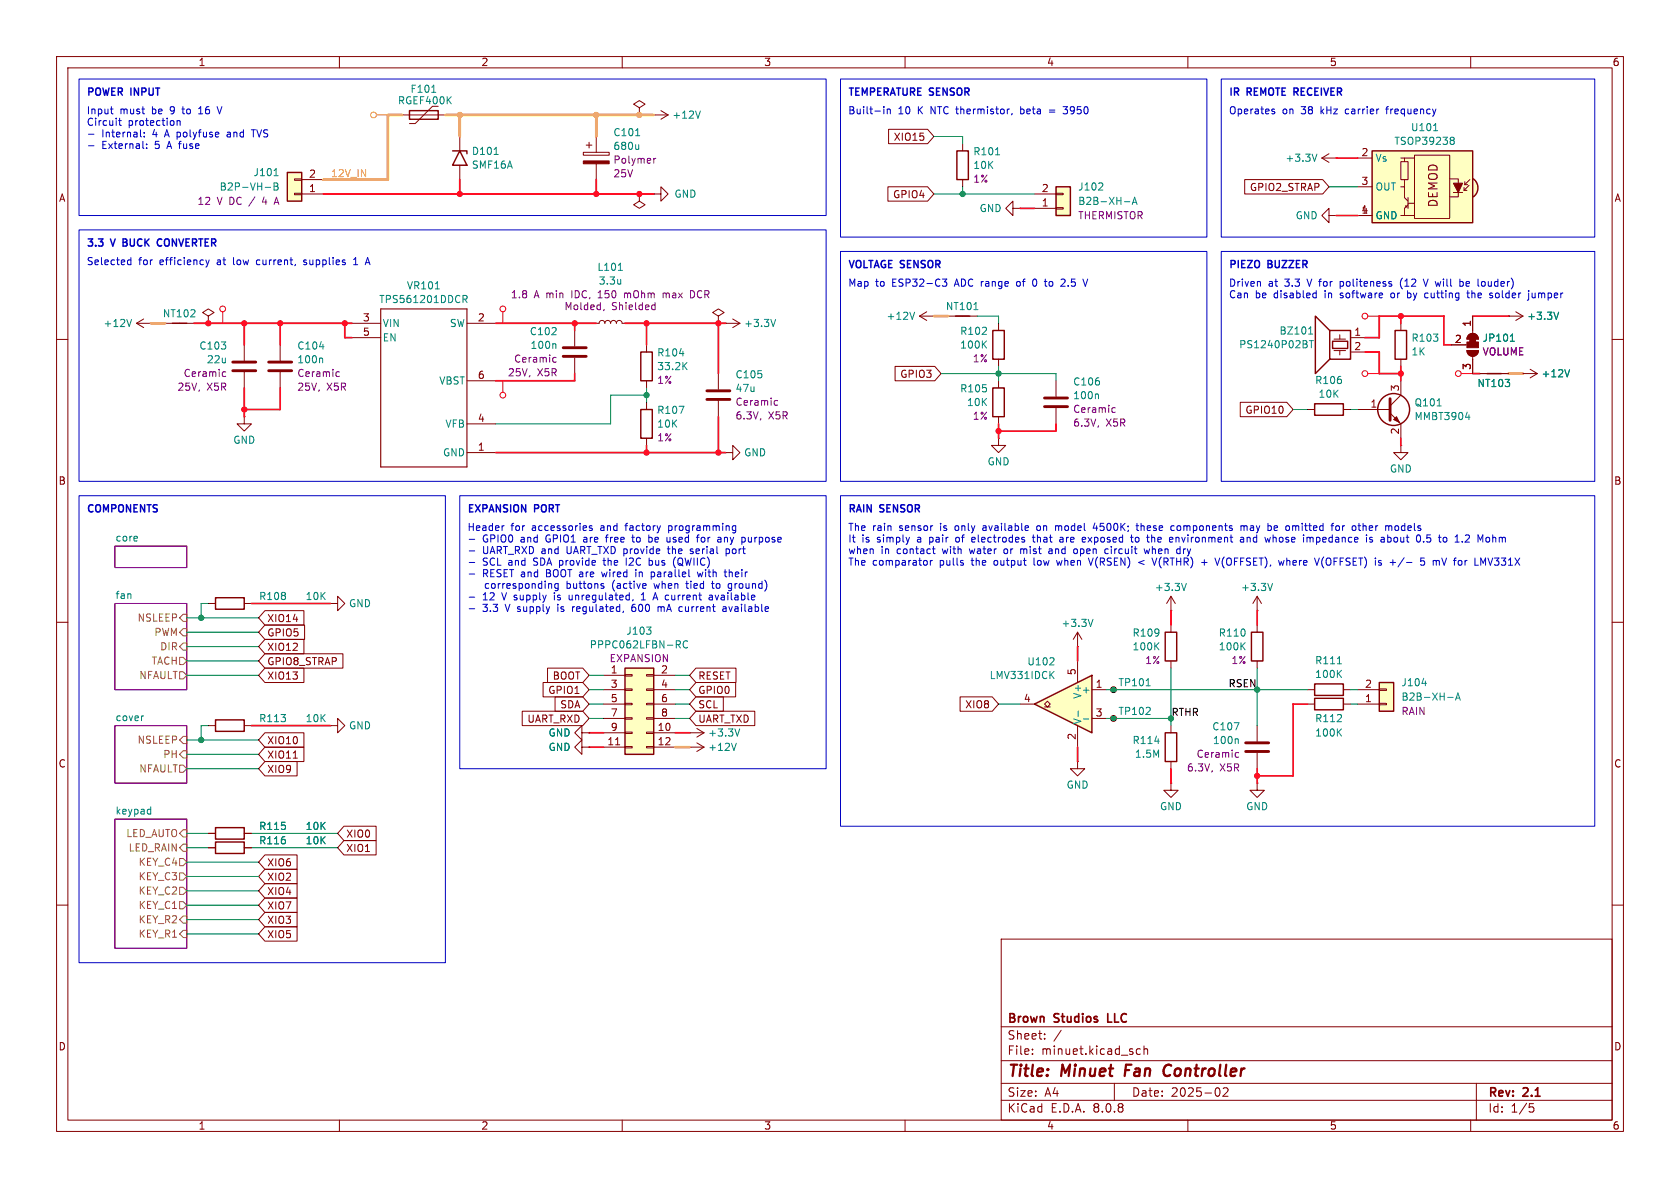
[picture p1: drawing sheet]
<svg xmlns="http://www.w3.org/2000/svg" width="297mm" height="210mm" viewBox="0 0 297 210" stroke-linecap="round" stroke-linejoin="round" font-family="sans-serif">
<g fill="none" stroke="#840000" stroke-width=".18">
<path d="M10 10h277v190h-277zM12 12h273v186h-273zM60 10v2M110 10v2M160 10v2M210 10v2M260 10v2M24.1 57.2h2.6M24.1 57.2l1.3 .7M25.4 56.4l-1.3 .8M26.7 57.2h.1M29.2 57.2h5.1"/>
<path d="M36.8 55.9l1-.7-1-.6-1 .6 1 .7v1.3M36.8 57.2h.1M167.6 55.9h5.1M10 60h2M43.2 61v2.8M43.2 65.8v2.8M49.5 61v2.8M49.5 65.8v2.8M285 60h2M10 110h2M207 108h.1M207 105.4v2.6"/>
<path d="M207 110.5v1.3M207 116.8v1.3M207 105.4l.8 1.3M207 105.4l-.8 1.3M222.2 108h.1M222.2 105.4v2.6M222.2 105.4l.8 1.3M222.2 105.4l-.7 1.3M285 110h2M58.4 128.3h1.3v-1.3l1.3 1.3-1.3 1.2v-1.2M58.4 128.3h.1M102.9 132.1v1.3l-1.3-1.3 1.3-1.3v1.3h1.2"/>
<path d="M104.1 132.1h.1M121.9 132.1h.1M121.9 132.1h2.6M123.2 131.3l1.3 .8M124.5 132.1l-1.3 .7M190.5 134.6v1.3h1.3l-1.3 1.3-1.3-1.3h1.3M190.5 134.6h.1M207 128.3v1.2M207 134.6v1.3M222.2 138.4v1.3h1.3l-1.3 1.3-1.2-1.3h1.2M222.2 138.4h.1M222.2 128.3v2.8"/>
<path d="M222.2 133.1v2.8M10 160h2M177 166h108v32h-108zM285 160h2M60 198v2M110 198v2M160 198v2M177 194.5h108M177 191.5h108M177 187.5h108M177 181.5h108M182.5 186.3v.1"/>
<path d="M182.5 185.5v.1M184.7 183.6v.1M184.7 182.8v.1M187.6 182.1l-1.3 2M197 191.5v3M201.6 185.5l-.4-.1-.3 .3v.4l.1 .2h.6M202.2 185.5l.3-.1 .3 .1 .1 .9M202.2 184.9v1.5M210 198v2M215.2 192.3a.81 .81 0 0 1 .6 .6 .81 .81 0 0 1-.3 .8l-.3 .1M216.2 192.4l.6-.1 .2 .1 .1 .3-.9 1.1h.9M260 198v2"/>
<path d="M261 191.5v6.5M270.4 195.1h.7M270.5 195.7h.4l.3 .3-.2 .5-.5 .1"/>
</g>
<path d="M199.1 188.2l-.3 2M206.7 188.2a1.13 1.13 0 0 0-1 .7 1.13 1.13 0 0 0 .3 1.2l.3 .1 .4-.1" fill="none" stroke="#840000" stroke-width=".4"/>
<path d="M195.8 179.2v1.5h.8" fill="none" stroke="#840000" stroke-width=".3"/>
<path d="M39.5 65.7l.4 .1M39.9 66.5l-.4 .1M59.6 65.7l.4 .1M60 66.5l-.4 .1M20.3 96.5h12.7v3.8h-12.7zM20.3 106.7h12.7v15.2h-12.7zM20.3 128.3h12.7v10.1h-12.7zM218.6 133l.4 .1M219 133.8l-.4 .1M20.3 144.8h12.7v22.8h-12.7z" fill="none" stroke="#840084" stroke-width=".18"/>
<g fill="none" stroke="#848400" stroke-width=".18">
<path d="M31.7 116.2h.7l.6 .6-.6 .7h-.7zM31.7 118.7h.7l.6 .7-.6 .6h-.7zM32.4 111.1h.6v1.3h-.6l-.7-.6zM32.4 113.7h.6v1.2h-.6l-.7-.6zM32.4 108.6h.6v1.3h-.6l-.7-.7zM31.7 135.3h.7l.6 .6-.6 .6h-.7zM32.4 132.7h.6v1.3h-.6l-.7-.6zM32.4 130.2h.6v1.2h-.6l-.7-.6zM31.7 151.8h.7l.6 .6-.6 .6h-.7zM31.7 154.3h.7l.6 .6-.6 .7h-.7zM31.7 156.8h.7l.6 .7-.6 .6h-.7zM31.7 159.4h.7l.6 .6-.6 .7h-.7z"/>
<path d="M32.4 146.7h.6v1.3h-.6l-.7-.7zM32.4 149.2h.6v1.3h-.6l-.7-.6zM32.4 164.5h.6v1.2h-.6l-.7-.6zM32.4 161.9h.6v1.3h-.6l-.7-.6z"/>
</g>
<g fill="none" stroke="#008484" stroke-width=".18">
<path d="M23.3 56.5l-.5 1.2M172.2 54.7h.7M56.5 61.3h.8M56.9 63.3l.1 .2v.6M204.3 114.2l.6 .7M204.9 113.6l-.7 .7M209.7 103.1l-.4 1.3M225 103.1l-.5 1.3M25.3 126.5h.1M130.2 131.4l-.5 1.3M204.2 131h.7M218.2 127.8h.8l-.5 1.2"/>
<path d="M218.7 130.6l.2 .2v.6M26.5 143.1h.1M26.6 142.6v1.3M26.6 143.8l-.1 .1"/>
</g>
<path d="M30.5 57.2h2.5M168.9 55.9h2.5M206 111.8h2v5h-2zM206 129.5h2v5.1h-2z" fill="none" stroke="#840000" stroke-width=".25"/>
<path d="M41.1 65.5h4.1M41.1 64h4.1M47.5 65.5h4.1M47.5 64h4.1M220.2 132.8h4.1M220.2 131.3h4.1" fill="none" stroke="#840000" stroke-width=".51"/>
<path d="M110.5 118.1h5.1v15.3h-5.1z" fill="#ffffc2"/>
<g fill="none" stroke="#840000" stroke-width=".18">
<path d="M43.2 73.7v1.2h1.2l-1.2 1.3-1.3-1.3h1.3M43.2 73.7h.1M106.7 119.4h3.8M110.5 119.3h1.3v.2h-1.3zM114.3 119.3h1.3v.2h-1.3zM115.6 119.4h3.8M106.7 129.5h3.8M106.7 132.1h3.8M106.7 121.9h3.8M106.7 124.5h3.8M106.7 127h3.8M108.8 131.7h.8"/>
<path d="M110.5 132h1.3v.2h-1.3zM110.5 129.4h1.3v.3h-1.3zM110.5 126.9h1.3v.2h-1.3zM110.5 124.3h1.3v.3h-1.3zM110.5 121.8h1.3v.2h-1.3zM114.3 132h1.3v.2h-1.3zM114.3 129.4h1.3v.3h-1.3zM114.3 126.9h1.3v.2h-1.3zM114.3 124.3h1.3v.3h-1.3zM114.3 121.8h1.3v.2h-1.3zM115.6 129.5h3.8M115.6 132.1h3.8"/>
<path d="M115.6 121.9h3.8M115.6 124.5h3.8M115.6 127h3.8M196.8 121.9h.1M196.8 127h.1"/>
<circle cx="196.9" cy="121.9" r=".51"/>
<circle cx="196.9" cy="127" r=".51"/>
</g>
<path d="M110.5 118.1h5.1v15.3h-5.1z" fill="none" stroke="#840000" stroke-width=".25"/>
<path d="M114.3 110.9h.8l-.4 .4M115 111.4l.1 .2-.1 .5M119.9 113.9l.4 .6M120 113.3l.3 .2-.1 .3-.2 .1M121.6 113.4a.6 .6 0 0 0-.9 .4 .6 .6 0 0 0 .6 .7l.3-.1M202.6 121.2h.8" fill="none" stroke="#008484" stroke-width=".18"/>
<path d="M182.9 124.5l10.1-5.1v10.1z" fill="#ffffc2"/>
<path d="M182.9 124.5l10.1-5.1v10.1zM232.4 123.4h5.1v2.1h-5.1zM232.4 120.9h5.1v2h-5.1z" fill="none" stroke="#840000" stroke-width=".25"/>
<g fill="none" stroke="#840000" stroke-width=".18">
<path d="M190.5 114.3h.1M190.5 111.8v2.5M190.5 116.8v3.9M190.5 111.8l.8 1.2M190.5 111.8l-.8 1.2M180.3 124.5h2.6M184.7 125h.5l-.5-.5 .5-.5 .5 .5-.5 .5h.5M190.5 128.3v3.8M193 121.9h2.6M193 127h2.6M231.1 121.9h1.3M231.1 124.5h1.3"/>
<path d="M237.5 121.9h1.3M237.5 124.5h1.3"/>
</g>
<path d="M185.6 117.5h.7M185.8 119.2l.5 .8M186.3 116.4v.4M186.3 118.7l-.7 .7M193.2 109.5l-.4 1.2M236.4 117.3h.8M236.6 119l.6 .8M237.2 118.5l-.8 .7M190.6 125.7v1M191.5 127.1h1M236.6 129.4l.6 .7M237.2 128.8l-.8 .8" fill="none" stroke="#008484" stroke-width=".18"/>
<path d="M243.8 120.7h2.6v5h-2.6z" fill="#ffffc2"/>
<g fill="none" stroke="#840000" stroke-width=".18">
<path d="M233.7 27.9h2.5M233.7 27.9l1.2 .8M234.9 38.1v1.3l-1.2-1.3 1.2-1.3v1.3h1.3M234.9 27.2l-1.2 .7M236.2 27.9h.1M236.2 38.1h.1M127 55.9l1-.7-1-.6-1 .6 1 .7v1.3M127 57.2h.1M128.3 57.2h.1M128.3 57.2h2.5M129.5 56.4l1.3 .8M130.8 57.2l-1.3 .7"/>
<path d="M235.8 59.9h2.1M236.9 59.2v.7M238.8 59.7h2.5M247.6 57.2v1.2M259.6 59.2a1.02 1.02 0 0 1 1.1-.2 1.02 1.02 0 0 1 .7 .9h-2.1zM260.3 55.9v3M266.7 55.9h.1M266.7 55.9h2.5M268 55.1l1.2 .8M269.2 55.9l-1.2 .7M176.5 77.5v1.2h1.3l-1.3 1.3-1.2-1.3h1.2M176.5 77.5h.1"/>
<path d="M231.1 72.4h1.3M235.8 62h2.1M236.9 62v.7M237.5 72.4h1.3M238.8 62.2h2.5M240 72.4h5.7M245.7 73l1.9 1.9v2.6M247.6 78.7v1.3h1.3l-1.3 1.3-1.2-1.3h1.2M247.6 78.7h.1M247.6 63.5v1.3M247.6 67.3v2.6l-1.9 1.9M256.5 61h2.8"/>
<path d="M259.3 62h2.1a1.02 1.02 0 0 1-1.1 1 1.02 1.02 0 0 1-1-1zM260.3 63v3M261.6 66h5.1M269.2 66h.1M269.2 66h2.6M270.5 65.3l1.3 .7M271.8 66l-1.3 .8M128.3 80h1.2v-1.3l1.3 1.3-1.3 1.3v-1.3M128.3 80h.1M222.2 110.5v1.3M222.2 116.8v1.3M102.9 129.5v1.3l-1.3-1.3 1.3-1.2v1.2h1.2"/>
<path d="M104.1 129.5h.1M121.9 129.5h.1M121.9 129.5h2.6M123.2 128.8l1.3 .7M124.5 129.5l-1.3 .8M240 124.5h3.8M240 121.9h3.8M243.8 121.8h1.3v.2h-1.3zM243.8 124.3h1.3v.3h-1.3zM36.8 149.9h1.3M43.2 149.9h1.2"/>
</g>
<g fill="none" stroke="#840000" stroke-width=".25">
<path d="M235.1 58.4h3.7v5.1h-3.7zM235.1 58.4l-2.6-2.5v10.1l2.6-2.5M246.6 58.4h2.1v5.1h-2.1zM232.4 71.4h5.1v2h-5.1zM235.6 60.3h2.7v1.3h-2.7zM262.9 66h2.5M221.2 111.8h2.1v5h-2.1zM243.8 120.7h2.6v5h-2.6zM38.1 148.8h5.1v2.1h-5.1z"/>
<circle cx="246.4" cy="72.4" r="2.82"/>
</g>
<g fill="none" stroke="#008484" stroke-width=".18">
<path d="M232.8 27.2l-.4 1.3M137.1 56.5l-.4 1.2M231.3 59.1h.8M231.5 58.1l.2-.3v1.3M267.3 59.2l.1-.1v1.2M275.5 55.2l-.4 1.3M231.5 60.2h.7M231.8 60.2v1.3M254.1 71.8h.7M259.1 73.8h.8M259.7 73.3v.9M267 60.3h.7"/>
<path d="M277.5 65.3l-.4 1.3M219.6 114.2l.5 .7M220.1 113.6l-.7 .7M130.8 128.8l-.5 1.3M251.4 120.8h.8M255.9 123.3h1M257.3 123.8l.4-1.3 .5 1.3M257.4 123.4h.6"/>
</g>
<path d="M245.7 70.5v3.8" fill="none" stroke="#840000" stroke-width=".51"/>
<g fill="#840000" stroke="#840000" stroke-width=".18">
<path d="M246.4 74.2l.5-.5 .5 1z"/>
<path d="M259.8 59.9h1.1v.6h-1.1z"/>
<path d="M259.6 59.2a1.02 1.02 0 0 1 1.1-.2 1.02 1.02 0 0 1 .7 .9h-2.1z"/>
<path d="M259.3 60.5h2.1v1h-2.1z"/>
<path d="M259.3 62h2.1a1.02 1.02 0 0 1-1.1 1 1.02 1.02 0 0 1-1-1z"/>
</g>
<path d="M260.5 31.6a1.97 1.97 0 0 1 0 3.2l-1.2-1.6z" fill="#ffffc2" stroke="#ffffc2" stroke-width=".18"/>
<path d="M242.6 26.7h17.7v12.7h-17.7z" fill="#ffffc2"/>
<path d="M80 26.7h2.5v.5M81.3 26.7l1.2 2.5h-2.5zM242.6 26.7h17.7v12.7h-17.7zM260.5 31.6a1.97 1.97 0 0 1 0 3.2" fill="none" stroke="#840000" stroke-width=".25"/>
<g fill="none" stroke="#840000" stroke-width=".18">
<path d="M81.3 24.1v2.6M81.3 29.2v2.6M240 38.1h2.6M240 27.9h2.6M240 33h2.6M247.6 28.6h1.3v3.2h-1.3zM247.6 27.9h.7v.7M247.6 33h.7v1.9l.6 .7M248.3 38.1h1.8M248.3 27.9h1.8M248.3 31.8v1.2M248.5 36.3v.3h.3"/>
<path d="M248.9 36.2l-.6 .6v1.3h-.7M248.9 35.9h1.2M248.9 34.9v1.9M250.1 27.4h6.2v11.2h-6.2zM256.3 31.6h1.5v3.2h-1.5M256.9 34h1.7M258.8 33.7h.5M258.8 33.1v.6M259 32.6h.5M259 32.1v.5M259.7 32.8l-.9 .9M259.8 31.8l-.8 .8"/>
<path d="M127 66v2.8M127 70.9v2.8"/>
</g>
<path d="M256.9 32.4h1.7l-.8 1.6z" fill="#840000" stroke="#840000" stroke-width=".18"/>
<path d="M87.4 27.3h.7M253.4 23.1h.8M256.6 24.3h.3l.2 .2-.2 .3M256.6 24.8h.3M256.9 24.8l.2 .2v.3l-.1 .2h-.4" fill="none" stroke="#008484" stroke-width=".18"/>
<path d="M125 70.6h4M125 69.1h4" fill="none" stroke="#840000" stroke-width=".51"/>
<path d="M137.1 70.8l.4 .1M137.5 71.6h-.4" fill="none" stroke="#840084" stroke-width=".18"/>
<path d="M50.8 30.5h2.5v5.1h-2.5z" fill="#ffffc2"/>
<g fill="none" stroke="#840000" stroke-width=".18">
<path d="M77.5 18.8h-1l-3.1 3h-1M113 19.1l1-.7-1-.6-1 .6 1 .7v1.2M52.1 31.6h1.2v.3h-1.2zM52.1 34.2h1.2v.2h-1.2zM53.3 34.3h3.8M53.3 31.8h3.8M71.1 20.3h7.6M103.1 26.9h4.6v.5h-4.6zM103.6 25.7h1M104.1 25.1v1.1M105.4 24.1v2.8M105.4 29v2.8"/>
<path d="M113 20.3h.1M170.2 25.4v1.3M170.2 31.8v1.2M179.1 36.8v-1.2l-1.3 1.2 1.3 1.3v-1.3h1.2M180.3 36.8h.1M36.8 106.7h1.3M43.2 106.7h1.2"/>
</g>
<path d="M72.4 19.6h5.1v1.5h-5.1zM50.8 30.5h2.5v5.1h-2.5zM169.2 26.7h2v5.1h-2zM38.1 105.7h5.1v2h-5.1z" fill="none" stroke="#840000" stroke-width=".25"/>
<path d="M76.3 16.3h.7M46.9 33.1h.9M48.5 32.3h.4l.2 .3-.2 .3 .2 .2 .1 .3-.3 .2h-.4zM48.5 32.9h.4M48.5 31.1h.7M112.4 24h.7M112.9 25.6v.8M112.9 26.3l-.2 .1M176 27.4h.7" fill="none" stroke="#008484" stroke-width=".18"/>
<path d="M48.6 35.8h.6M48.9 34.9l-.4 1.2M115.6 28v.8M115.9 28l-.3 .2" fill="none" stroke="#840084" stroke-width=".18"/>
<path d="M103.1 28.4h4.6v.6h-4.6z" fill="#840000" stroke="#840000" stroke-width=".18"/>
<path d="M186.7 33h2.5v5.1h-2.5z" fill="#ffffc2"/>
<g fill="none" stroke="#840000" stroke-width=".18">
<path d="M116.8 19.6l1.3 .7M113 34.3v1.3l1 .6-1 .6-1-.6 1-.6M113 34.3h.1M115.6 20.3h.1M115.6 34.3h1.2v-1.3l1.3 1.3-1.3 1.3v-1.3M115.6 34.3h.1M115.6 20.3h2.5M118.1 20.3l-1.3 .8M157 33h7l1.1 1.3-1.1 1.3h-7zM157.1 22.9h6.9l1.1 1.2-1.1 1.3h-6.9zM182.9 36.8h3.8M182.9 34.3h3.8"/>
<path d="M186.7 34.2h1.3v.2h-1.3zM186.7 36.7h1.3v.3h-1.3zM220 31.7h13.8l1.1 1.3-1.1 1.3h-13.8zM62.2 57.2h5.1M62.2 59.7h5.1M82.5 57.2h5.1M101.6 58.4v2.8M105.4 57.2h.5l.2-.4 .3-.2 .4 .2 .1 .4 .2-.4 .3-.2 .4 .2 .1 .4 .2-.4 .4-.2 .3 .2 .2 .4 .1-.4 .4-.2 .3 .2 .2 .4h.5M162.6 55.9l1.2 .7M162.6 55.9h2.5M163.8 55.1l-1.2 .8M165.1 55.9h.1"/>
<path d="M176.5 57.2v1.2M260.3 55.9v2.5M266.7 55.9h.1M82.5 74.9h5.1M82.5 67.3h5.1M101.6 63.2v2.8M114.3 61v1.2M114.3 67.3v1.3M114.3 71.1v1.3M114.3 77.5v1.2M158.2 64.8h7.1l1.1 1.2-1.1 1.3h-7.1zM176.5 63.5v1.3"/>
<path d="M176.5 67.3v1.3M176.5 73.7v1.2M186.7 67.3v2.8M186.7 72.1v2.8M219.3 71.1h8.2l1.1 1.3-1.1 1.3h-8.2zM256.5 61h2.6M260.3 63.5v2.5M261.6 66h5.1M269.2 66h.1M82.5 80h5.1M46.8 107.9h6.9v2.6h-6.9l-1.1-1.3zM46.8 115.6h13.8v2.5h-13.8l-1.1-1.3z"/>
<path d="M46.8 113h6.9v2.6h-6.9l-1.1-1.3zM46.8 110.5h7.1v2.5h-7.1l-1.1-1.2zM46.8 118.1h6.9v2.6h-6.9l-1.1-1.3zM58.4 106.7h1.3v-1.3l1.3 1.3-1.3 1.3v-1.3M58.4 106.7h.1M96.8 118.1h6.2l1.1 1.3-1.1 1.3h-6.2zM123 118.1h7.1v2.6h-7.1l-1.1-1.3zM36.8 128.3h1.3M43.2 128.3h1.2M46.8 134.6h5.7v2.6h-5.7l-1.1-1.3zM46.8 129.5h6.9v2.6h-6.9l-1.1-1.3zM46.8 132.1h6.9v2.5h-6.9l-1.1-1.2z"/>
<path d="M51.8 134h.8M92.3 125.7h10.7l1.1 1.3-1.1 1.3h-10.7zM96 120.6h7l1.1 1.3-1.1 1.3h-7zM98.1 123.2h4.9l1.1 1.3-1.1 1.2h-4.9zM104.1 129.5h.1M104.1 132.1h.1M123 125.7h10.4v2.6h-10.4l-1.1-1.3zM123 123.2h4.9v2.5h-4.9l-1.1-1.2zM123 120.6h7.1v2.6h-7.1l-1.1-1.3zM169.7 123.2h5.7l1.1 1.3-1.1 1.2h-5.7zM207 138.4v1.3h1.3l-1.3 1.3-1.3-1.3h1.3M207 138.4h.1"/>
<path d="M36.8 147.3h1.3M36.8 149.9h1.3M43.2 147.3h1.2M43.2 149.9h1.2M46.8 156.2h5.7v2.6h-5.7l-1.1-1.3zM46.8 153.7h5.7v2.5h-5.7l-1.1-1.3zM46.8 151.1h5.7v2.6h-5.7l-1.1-1.3zM46.8 158.7h5.7v2.6h-5.7l-1.1-1.3zM60.8 148.6h5.7v2.5h-5.7l-1.1-1.2zM60.8 146h5.7v2.6h-5.7l-1.1-1.3zM46.8 161.3h5.7v2.5h-5.7l-1.1-1.2zM46.8 163.8h5.7v2.6h-5.7l-1.1-1.3z"/>
</g>
<path d="M186.7 33h2.5v5.1h-2.5zM175.5 58.4h2v5.1h-2zM113.3 72.4h2v5.1h-2zM113.3 62.2h2v5.1h-2zM175.5 68.6h2v5.1h-2zM38.1 127.3h5.1v2h-5.1zM38.1 146.3h5.1v2h-5.1z" fill="none" stroke="#840000" stroke-width=".25"/>
<g fill="none" stroke="#008484" stroke-width=".18">
<path d="M123.8 19.6l-.4 1.3M194.8 32.4l.2 .2-.1 .3-.7 .7h.8M198.8 35.7h.9M200.2 36.1l.4-1.2 .4 1.2M200.3 35.8h.6M77 51.1h.7M81.9 52.2h.4l.3 .3-.1 .3-.6 .1M82.2 52.9l.4 .6M109.3 47.8h.7M109.7 49.4v.8M109.7 50.1v.1M161.7 55.2l-.4 1.3"/>
<path d="M267.3 59.2l.1-.1v1.2M275.5 55.2l-.4 1.3M98.1 60.8l.2 .1v.7M120.1 71.8h.8l-.5 1.3M120.1 62.5h.8M120.9 64.6l.6 .7M121.5 64.1l-.8 .7M173.9 60.8l.5 .7M174.4 60.3l-.7 .7M194 69.6l.2 .2v.7M267 60.3h.7M277.5 65.3l-.4 1.3"/>
</g>
<g fill="none" stroke="#840084" stroke-width=".18">
<path d="M105.7 52.6h.8M105.9 51.7h-.2M106.8 54.7l-.1 .2M110.4 51.8v.8M110.6 51.8l-.2 .1M115.4 53.9l.4 .1M115.8 53.5v1.2M115.8 54.7h-.4M117.2 51.8v.8M117.6 51.8l-.4 .1M122.7 51.6l-.6-.2v1.2l.6-.1M98 63.2h.3"/>
<path d="M98.3 64h-.3M196.8 72.1h.4M197.2 72.9h-.4"/>
</g>
<path d="M67.3 54.6h15.2v28h-15.2z" fill="none" stroke="#840000" stroke-width=".2"/>
<path d="M99.6 63h4M99.6 61.5h4M184.7 71.9h4M184.7 70.4h4" fill="none" stroke="#840000" stroke-width=".51"/>
<g fill="none" stroke="#ff031a" stroke-width=".18">
<path d="M39.4 55.1v2.1M88.9 55.1v2.1M241.8 55.9h2M88.9 67.3v2M241.8 66h2M258.3 66h2"/>
<circle cx="39.4" cy="54.6" r=".51"/>
<circle cx="88.9" cy="54.6" r=".51"/>
<circle cx="241.3" cy="55.9" r=".51"/>
<circle cx="88.9" cy="69.9" r=".51"/>
<circle cx="241.3" cy="66" r=".51"/>
<circle cx="257.8" cy="66" r=".51"/>
</g>
<g fill="none" stroke="#ffa80e" stroke-width=".18">
<path d="M66.5 20.3h2.1"/>
<circle cx="66" cy="20.3" r=".51"/>
</g>
<g fill="none" stroke="#0000c2" stroke-width=".18">
<path d="M14 14h132v24.1h-132zM19.5 19.3h.5M35.4 19l-.3 .2M38.4 18.9l.4 1.2M148.6 14h64.8v27.9h-64.8zM156.2 18.9v.1M156.2 19.3v.8M156.9 19.3v.8M156.9 19.4l.1-.1h.3l.1 .8M178.3 19.3h.1M180.4 18.9v1.2M180.6 19.3h-.2"/>
<path d="M185.5 19.5h1M185.5 19.8h1M187.9 18.9h.8l-.4 .4 .3 .1M215.9 14h66v27.9h-66zM224.9 19.3h.4M224.9 19.6l.5 .3-.1 .2h-.3M245 19.3h.5M245.2 18.9l-.1 1.2M15.6 23.7h1M15.6 25.8h1M19.8 20.1h.2M21 21.3h.4"/>
<path d="M21.1 20.9v1.1l.3 .2M24.8 24l.2 .2M25.3 26.2l.1 .1M25.5 24.1v.1M25.9 26.1v.2M25.9 25.5v.1M31.3 21.4l.2-.1 .3 .1 .1 .8M31.3 21.3v.9M35.1 20.1h.7M40.3 23.4h-.1M40.3 23.7l-.2 .2 .2 .3M44.4 22.9h.8"/>
<path d="M44.8 22.9v1.3M178.9 20.1l-.1 .2M180.4 20.1h.2M187.9 20l.2 .1h.5M14 40.6h132v44.5h-132zM22.6 46.7l.2 .1 .3-.1M23.1 45.5v1.3M23.1 46l-.3-.1-.2 .2M36.4 45.9l.3 .9M36.7 46.8l-.3 .4M37 45.9l-.3 .9M45.6 45.9l-.3 .3v.4l.3 .2"/>
<path d="M53.7 46.7l.3 .1M54 45.9l-.3 .2v.2l.3 .1M62.5 46.8h.7M62.5 45.9l.4-.4v1.3M64.6 46.8l.4-1.3 .4 1.3M64.7 46.4h.6M148.6 44.5h64.8v40.6h-64.8zM166.6 49.3h.8l-.4 .5 .3 .1v.6l-.2 .1-.4-.1M179.8 49.8l-.1 .2 .1 .5M183 49.3a.68 .68 0 0 0-.5 .7 .68 .68 0 0 0 .5 .6M184.6 49.8h.5M184.9 50.5l.2 .1"/>
<path d="M187.8 49.3h.3l.2 .3M188.3 49.7l-.8 .9h.8M191.4 49.3l.5 1.3 .4-1.3M215.9 44.5h66v40.6h-66zM222.8 49.8v.8M232.3 51.8l.4 .1M232.7 51.4v1.2M232.7 52.6h-.4M236.9 49.8v1.2M236.9 50.5l.1 .1M237 49.8h-.1M245.9 51.9v.5l.1 .2"/>
<path d="M247.9 49.2a1.46 1.46 0 0 0 0 1.9M248.8 52.6h.4M248.8 51.4v1.2M251.6 49.3l.4 1.3 .5-1.3M252.1 51.8l.4 .1M252.5 52.6h-.4M258.1 49.8h.4l.2 .2-.1 .5h-.5M258.1 49.3v1.3M259.3 51.8h.5M259.5 51.4v1.1l.3 .1M262 50.5h.4M262 49.8h.4"/>
<path d="M263.5 52.2l.3 .1 .1 .2-.2 .1h-.2M270.2 51.4v.1M270.9 51.8v.8h.4M14 87.6h64.7v82.6h-64.7zM81.3 87.6h64.7v48.3h-64.7zM83 95.3h.9M83 97.4h.9M83 99.4h.9M89.1 92.9l-.2 .1M104.7 93l-.3-.1-.2 .2v.2l.5 .1v.3h-.5M106.8 98.6v1.3M107 95h.5"/>
<path d="M107.2 94.7v1.1M110.7 98.6v1.3M111.9 94.6v1l.3 .2M115.2 95.7l-.1 .1h-.4M115.3 99.8l-.2 .1h-.3M118 97h.5M118.1 96.6l.1 1.2M118.2 92.9v1.3M118.2 93.7l.1 .1M118.3 92.9l-.1 .1M118.5 95.7l-.4 .1M118.5 95v.8"/>
<path d="M122 97.8l.4 .1M122.4 97l-.4 .2 .1 .2h.3M124 95.1v.5l.2 .2M127.5 95.2v.6M127.5 95.8h-.2M127.5 95.3h-.2M128.4 97v1.3M128.9 97.8l-.2 .1-.3-.1M129.7 92.9l.4 .1M130.1 93.7l-.4 .1M130.1 92.9v1.1l-.2 .1-.3 .1M132.3 95v.6l.2 .2"/>
<path d="M148.6 87.6h133.3v58.5h-133.3zM160.8 95l-.3 .8M163.7 99.1l.2 .2v.4l-.2 .2M164.5 99.1v.8M164.8 99.1l-.3 .2M165 96.6v1.1l.3 .2M169 95.1l-.1 .5 .2 .2M171.8 95.2l.1 .6h.3M172.4 95.3l-.6 .1M173.9 92.9l-.1 .1M173.9 93.3l-.2 .2 .2 .3M177.6 97.1l-.1 .2 .1 .5"/>
<path d="M180.4 97v.9M180.8 97l-.4 .1M182.5 95h.5M182.7 94.6v1l.3 .2M182.8 98.6v1.1l.2 .2M183.7 92.9l-.3 .1-.1 .2v.5l.4 .1M185.5 97.1h.4M186 97.3l-.4 .1-.2 .2 .2 .3 .4-.1M186.6 93.1l.4-.2 .2 .2M186.8 99.1l.2 .8 .3-.6M187.4 95h.5v.8M187.9 95.3h-.4l-.2 .2 .2 .3h.4"/>
<path d="M189.9 97.1l.3-.1 .3 .3-.1 .5h-.5M191.5 95h.4v.3l-.6 .1M191.9 95.8h-.4M192.4 98.6l.4 1.3 .5-1.3M193.6 92.5l-.3 .9h.7M193.9 92.9v.9M195.4 97.8h.5M200 94.6v1l.3 .2M200.8 92.9h.5M201 92.5v1.1l.3 .2M201.1 95h-.3l-.1 .2 .1 .5 .3 .1M201.7 92.5v1.3"/>
<path d="M201.9 92.9l-.2 .2M202.3 99.1l-1 .3 1 .4M202.3 97l.2 .9 .3-.6 .2 .6 .2-.9M203.7 98.6l.4 1.3 .4-1.3M203.7 95h.3l.1 .2M207.2 92.9l.4 .1M207.6 93.7l-.4 .1M207.9 95v.8M208.1 93.1v.6M208.3 95l-.4 .1M209.2 97v.9M209.5 97l-.3 .3"/>
<path d="M212.4 99.4h1M214.8 98.6l.4 1.3 .4-1.3M216.2 98.7l-.1 .6 .1 .9M219.3 95h.5l.1 .8M219.4 93.1l.3-.2 .2 .2M219.4 92.9v.9M219.9 95.3h-.5l-.1 .2 .1 .3h.5M219.9 93.1l.2-.2 .3 .1 .1 .8M219.9 93.1v.7M220.5 95v.8M220.8 95l-.3 .1M224.2 92.5v1.3"/>
<path d="M225.1 94.6v1.2M225.1 95h.3l.2 .2M225.8 93l-.4-.1-.1 .2v.6h.5M225.9 93.2l-.6 .2M227.5 98.6v1.3M227.7 99.1l-.2 .1M228.7 92.9l.4 .2M231.8 95l.3 .2v.6M234 98.5a1.46 1.46 0 0 0 0 1.9M236.2 93.1l.2-.2 .3 .2 .1 .4-.1 .2-.3 .1-.2-.1zM241 92.5v1.3M241.3 92.9l-.3 .2"/>
<path d="M242.2 95.3l.5 .3-.1 .2h-.4M242.2 95h.4M246.7 93.1l.1-.2 .4 .2 .1 .4-.2 .2-.3 .1-.1-.1zM246.8 95h-.3l-.1 .2 .1 .5 .3 .1M248.2 98.6l-1.1 1.6M248.7 99.4h.9M251.8 98.6h-.6l-.1 .7 .2-.2 .4 .1 .2 .2-.1 .4-.2 .1-.5-.1M252.3 94.6l-.1 .6 .2-.2 .4 .1 .1 .5-.2 .2-.5-.1M253.4 99.1v.8M253.6 99.1l-.2 .1M255.7 98.6l-.4 1.3M257.2 95.8h.8"/>
<path d="M257.4 94.9h-.2M263 98.6l.5 1.3 .4-1.3M264 95h.4v.8M83 101.5h.9M83 105.6h.9M83 107.6h.9M98.7 103.2v1l-.3 .2h-.3M98.7 103.2h-.4l-.2 .2 .1 .5h.5M100.6 105.2v.7l.2 .2M101.2 107.2v.9M101.3 107.4l-.1 .1M106.4 101.1l.2 .9"/>
<path d="M108.4 102.9l-.1 .5 .1 .7M110.2 108l-.1 .3M111.9 106l-.1 .2M112 106.8l-.1 .1a.86 .86 0 0 0 0 1.2h.3M112.2 107.3l-.4 .1-.1 .2M112.4 101.1v.9M113.4 106.1h.7M113.7 104.8v1.3M115.1 101.1v1.3M115.1 101.2l.4-.1 .2 .1M115.4 106.1l.5-1.3 .4 1.3M115.5 105.7h.7"/>
<path d="M115.6 103.2l.3 .8 .2-.6M115.7 101.8l-.2 .2-.4-.1M116.3 107.2v.9M116.3 107.4l.4-.2 .2 .2M119.2 100l.2 .4M120.5 107.2l.1 .1M120.6 108l-.1 .1M121.4 102.7v1.1l.3 .2M123.3 101.1l.2 .9 .3-.6 .2 .6 .3-.9M125.4 105.3h.5l.1 .8M125.8 103.2h.5M126 102.7v1.1l.3 .2"/>
<path d="M126 105.5l-.5 .1-.2 .1 .2 .4 .5-.1M127.8 107.3h.5l.1 .8M128 101.1h.5M128.2 101.9l.3 .1M128.4 107.6h-.5l-.1 .2 .1 .3 .5-.1M128.9 100.7v1.3M129 103.2h.3M129.1 101.1l-.2 .1M129.3 103.9l-.3 .1M129.3 103.2v1l-.2 .2"/>
</g>
<path d="M21.8 42.8h.4M22.2 42.2h-.4v1.3h.4M27.9 43.3l.3 .2 .3-.1M28.5 42.3l-.3-.1-.3 .2" fill="none" stroke="#0000c2" stroke-width=".25"/>
<g fill="none" stroke="#ff031a" stroke-width=".3">
<path d="M57.1 34.3h58.5M81.3 31.8v2.5M105.4 31.8v2.5M180.3 36.8h2.6M236.2 27.9h3.8M236.2 38.1h3.8M34.3 57.2h27.9M43.2 57.2v3.8M49.5 57.2v3.8M61 57.2v2.5h1.2M87.6 57.2h17.8M101.6 57.2v1.2"/>
<path d="M110.5 57.2h17.8M114.3 57.2v3.8M127 57.2v8.8M241.3 59.7h2.5v-3.8h11.5v5.1h1.2M247.6 55.9v1.3M260.3 55.9h6.4M43.2 68.6v5.1M49.5 68.6v3.8h-6.3M101.6 66v1.3h-14M114.3 78.7v1.3M127 73.7v6.3M176.5 74.9v2.6"/>
<path d="M186.7 74.9v1.3h-10.2M241.3 62.2h2.5v3.8h3.8M247.6 64.8v2.5M247.6 77.5v1.2M260.3 66h1.3M87.6 80h40.7M44.4 106.7h14M190.5 114.3v2.5M207 108v2.5M222.2 108v2.5M44.4 128.3h14M104.1 129.5h2.6"/>
<path d="M104.1 132.1h2.6M119.4 129.5h2.5M190.5 132.1v2.5M207 135.9v2.5M222.2 135.9v2.5M231.1 124.5h-2.5v12.7h-6.4"/>
</g>
<g fill="none" stroke="#008400" stroke-width=".18">
<path d="M165.1 34.3h17.8M165.1 24.1h5.1v1.3M170.2 33v1.3M234.9 33h5.1M172.7 55.9h3.8v1.3M114.3 68.6v2.5M114.3 69.9h-6.4v5h-20.3M166.4 66h20.3v1.3M176.5 64.8v2.5M228.6 72.4h2.5M238.8 72.4h1.2M33 119.4h12.7"/>
<path d="M33 109.2h12.7M33 111.8h12.7M33 116.8h12.7M33 114.3h12.7M36.8 106.7h-1.2v2.5M104.1 119.4h2.6M119.4 119.4h2.5M207 118.1v10.2M222.2 118.1v10.2M33 130.8h12.7M33 133.4h12.7M33 135.9h12.7"/>
<path d="M36.8 128.3h-1.2v2.5M104.1 121.9h2.6M104.1 124.5h2.6M104.1 127h2.6M119.4 121.9h2.5M119.4 124.5h2.5M119.4 127h2.5M176.5 124.5h3.8M195.6 121.9h35.5M195.6 127h11.4M238.8 121.9h1.2M238.8 124.5h1.2"/>
<path d="M33 147.3h3.8M33 149.9h3.8M33 152.4h12.7M33 157.5h12.7M33 154.9h12.7M44.4 147.3h15.3M44.4 149.9h15.3M33 160h12.7M33 162.6h12.7M33 165.1h12.7"/>
</g>
<path d="M71.1 20.3h-2.5v11.5h-11.5M78.7 20.3h36.9M81.3 20.3v3.8M105.4 20.3v3.8M26.7 57.2h2.5M165.1 55.9h2.5M266.7 66h2.5M119.4 132.1h2.5" fill="none" stroke="#ffa80e" stroke-width=".46"/>
<g fill="#ff031a" stroke="#ff031a" stroke-width=".18">
<circle cx="49.5" cy="57.2" r=".46"/>
<circle cx="43.2" cy="57.2" r=".46"/>
<circle cx="36.8" cy="57.2" r=".46"/>
<circle cx="43.2" cy="72.4" r=".46"/>
<circle cx="81.3" cy="34.3" r=".46"/>
<circle cx="61" cy="57.2" r=".46"/>
<circle cx="127" cy="57.2" r=".46"/>
<circle cx="113" cy="34.3" r=".46"/>
<circle cx="105.4" cy="34.3" r=".46"/>
<circle cx="114.3" cy="80" r=".46"/>
<circle cx="127" cy="80" r=".46"/>
<circle cx="101.6" cy="57.2" r=".46"/>
<circle cx="114.3" cy="57.2" r=".46"/>
<circle cx="176.5" cy="76.2" r=".46"/>
<circle cx="222.2" cy="137.2" r=".46"/>
<circle cx="247.6" cy="66" r=".46"/>
<circle cx="247.6" cy="55.9" r=".46"/>
</g>
<g fill="#ffa80e" stroke="#ffa80e" stroke-width=".18">
<circle cx="81.3" cy="20.3" r=".46"/>
<circle cx="105.4" cy="20.3" r=".46"/>
<circle cx="113" cy="20.3" r=".46"/>
</g>
<g fill="#008400" stroke="#008400" stroke-width=".18">
<circle cx="114.3" cy="69.9" r=".46"/>
<circle cx="35.6" cy="109.2" r=".46"/>
<circle cx="35.6" cy="130.8" r=".46"/>
<circle cx="170.2" cy="34.3" r=".46"/>
<circle cx="176.5" cy="66" r=".46"/>
<circle cx="222.2" cy="121.9" r=".46"/>
<circle cx="207" cy="127" r=".46"/>
<circle cx="196.8" cy="127" r=".46"/>
<circle cx="196.8" cy="121.9" r=".46"/>
</g>
<g font-size="2.8" fill="#840000">
<text x="178" y="190.9">Title:</text>
<text x="187.7" y="190.9">Minuet</text>
<text x="199.7" y="190.9">Fan</text>
<text x="207.4" y="190.9">Controller</text>
</g>
<g font-size="2.1" fill="#840000">
<text x="254.4" y="36.8" transform="rotate(-90 254.4 36.8)">DEMOD</text>
<text x="178" y="184">Sheet:</text>
<text x="178" y="181.2">Brown</text>
<text x="186.5" y="181.2">Studios</text>
<text x="196.5" y="181.2">LLC</text>
<text x="178" y="186.7">File:</text>
<text x="184.1" y="186.7">minuet.kicad_sch</text>
<text x="178" y="196.9">KiCad</text>
<text x="178" y="194.1">Size:</text>
<text x="184.7" y="194.1">A4</text>
<text x="185.7" y="196.9">E.D.A.</text>
<text x="193.3" y="196.9">8.0.8</text>
<text x="200" y="194.1">Date:</text>
<text x="207" y="194.1">2025-02</text>
<text x="263" y="194.3">Rev:</text>
<text x="263" y="196.9">Id:</text>
<text x="267.1" y="196.9">1/5</text>
<text x="269.4" y="194.3">2.1</text>
</g>
<g font-size="1.8" fill="#840000">
<text x="35" y="11.9">1</text>
<text x="85" y="11.9">2</text>
<text x="135" y="11.9">3</text>
<text x="185" y="11.9">4</text>
<text x="235" y="11.9">5</text>
<text x="285" y="11.9">6</text>
<text x="157.9" y="25.1">XIO15</text>
<text x="240.6" y="27.7">2</text>
<text x="10.3" y="35.9">A</text>
<text x="54.5" y="34">1</text>
<text x="54.5" y="31.5">2</text>
<text x="157.8" y="35.2">GPIO4</text>
<text x="184.1" y="34">2</text>
<text x="220.9" y="34">GPIO2_STRAP</text>
<text x="240.6" y="32.8">3</text>
<text x="285.3" y="35.9">A</text>
<text x="184.1" y="36.6">1</text>
<text x="240.6" y="37.8">1</text>
<text x="64.1" y="56.9">3</text>
<text x="64.1" y="59.4">5</text>
<text x="84.4" y="56.9">2</text>
<text x="239.3" y="59.4">1</text>
<text x="260.1" y="57.9" transform="rotate(-90 260.1 57.9)">1</text>
<text x="239.3" y="62">2</text>
<text x="257.1" y="60.7">2</text>
<text x="260.1" y="65.5" transform="rotate(-90 260.1 65.5)">3</text>
<text x="84.4" y="67.1">6</text>
<text x="159.1" y="67">GPIO3</text>
<text x="247.4" y="69.3" transform="rotate(-90 247.4 69.3)">3</text>
<text x="84.4" y="74.7">4</text>
<text x="220.1" y="73.3">GPIO10</text>
<text x="242.2" y="72.1">1</text>
<text x="247.4" y="76.9" transform="rotate(-90 247.4 76.9)">2</text>
<text x="84.4" y="79.8">1</text>
<text x="10.3" y="85.9">B</text>
<text x="285.3" y="85.9">B</text>
<text x="47.1" y="110.2">XIO14</text>
<text x="47.1" y="112.7">GPIO5</text>
<text x="47.1" y="117.8">GPIO8_STRAP</text>
<text x="47.1" y="115.3">XIO12</text>
<text x="107.9" y="119.1">1</text>
<text x="116.8" y="119.1">2</text>
<text x="190.2" y="119.5" transform="rotate(-90 190.2 119.5)">5</text>
<text x="47.1" y="120.3">XIO13</text>
<text x="96.8" y="122.9">GPIO1</text>
<text x="97.6" y="120.3">BOOT</text>
<text x="98.9" y="125.4">SDA</text>
<text x="107.9" y="121.7">3</text>
<text x="107.9" y="124.2">5</text>
<text x="116.8" y="121.7">4</text>
<text x="116.8" y="124.2">6</text>
<text x="123.3" y="125.4">SCL</text>
<text x="123.3" y="122.9">GPIO0</text>
<text x="123.3" y="120.3">RESET</text>
<text x="170.5" y="125.4">XIO8</text>
<text x="180.9" y="124.2">4</text>
<text x="193.6" y="121.7">1</text>
<text x="241.2" y="124.2">1</text>
<text x="241.2" y="121.7">2</text>
<text x="47.1" y="131.8">XIO10</text>
<text x="93.1" y="128">UART_RXD</text>
<text x="107.3" y="131.8">11</text>
<text x="107.9" y="126.7">7</text>
<text x="107.9" y="129.3">9</text>
<text x="116.2" y="129.3">10</text>
<text x="116.2" y="131.8">12</text>
<text x="116.8" y="126.7">8</text>
<text x="123.3" y="128">UART_TXD</text>
<text x="190.2" y="130.9" transform="rotate(-90 190.2 130.9)">2</text>
<text x="193.6" y="126.7">3</text>
<text x="10.3" y="135.9">C</text>
<text x="47.1" y="136.8">XIO9</text>
<text x="47.1" y="134.3">XIO11</text>
<text x="285.3" y="135.9">C</text>
<text x="61.1" y="148.3">XIO0</text>
<text x="47.1" y="155.9">XIO2</text>
<text x="47.1" y="153.4">XIO6</text>
<text x="61.1" y="150.8">XIO1</text>
<text x="47.1" y="158.4">XIO4</text>
<text x="47.1" y="161">XIO7</text>
<text x="47.1" y="163.5">XIO3</text>
<text x="47.1" y="166.1">XIO5</text>
<text x="10.3" y="185.9">D</text>
<text x="285.3" y="185.9">D</text>
<text x="35" y="199.9">1</text>
<text x="85" y="199.9">2</text>
<text x="135" y="199.9">3</text>
<text x="185" y="199.9">4</text>
<text x="235" y="199.9">5</text>
<text x="285" y="199.9">6</text>
</g>
<g font-size="1.8" fill="#0000c2">
<text x="15.2" y="17.3">POWER</text>
<text x="23.2" y="17.3">INPUT</text>
<text x="149.9" y="17.3">TEMPERATURE SENSOR</text>
<text x="217.2" y="17.3">IR</text>
<text x="220.5" y="17.3">REMOTE RECEIVER</text>
<text x="15.2" y="20.5">Input</text>
<text x="15.2" y="22.6">Circuit</text>
<text x="21.2" y="20.5">must</text>
<text x="22.6" y="22.6">protection</text>
<text x="27" y="20.5">be</text>
<text x="30.4" y="20.5">9</text>
<text x="32.7" y="20.5">to</text>
<text x="35.8" y="20.5">16</text>
<text x="39.4" y="20.5">V</text>
<text x="149.9" y="20.5">Built-in</text>
<text x="158.8" y="20.5">10</text>
<text x="162.4" y="20.5">K</text>
<text x="164.8" y="20.5">NTC thermistor,</text>
<text x="181.1" y="20.5">beta</text>
<text x="189.1" y="20.5">3950</text>
<text x="217.2" y="20.5">Operates</text>
<text x="226.7" y="20.5">on</text>
<text x="230.2" y="20.5">38</text>
<text x="233.7" y="20.5">kHz</text>
<text x="238.3" y="20.5">carrier</text>
<text x="245.8" y="20.5">frequency</text>
<text x="18" y="24.6">Internal:</text>
<text x="18" y="26.7">External:</text>
<text x="27.1" y="24.6">4</text>
<text x="27.5" y="26.7">5</text>
<text x="29.5" y="24.6">A polyfuse</text>
<text x="29.9" y="26.7">A fuse</text>
<text x="40.8" y="24.6">and</text>
<text x="45.4" y="24.6">TVS</text>
<text x="15.2" y="47.2">Selected</text>
<text x="15.2" y="43.9">3.3</text>
<text x="19.7" y="43.9">V</text>
<text x="22.3" y="43.9">BUCK</text>
<text x="24.5" y="47.2">for</text>
<text x="28.3" y="47.2">efficiency</text>
<text x="28.9" y="43.9">CONVERTER</text>
<text x="38.6" y="47.2">at</text>
<text x="41.7" y="47.2">low</text>
<text x="46" y="47.2">current,</text>
<text x="54.6" y="47.2">supplies</text>
<text x="149.9" y="47.8">VOLTAGE SENSOR</text>
<text x="217.2" y="47.8">PIEZO</text>
<text x="224.2" y="47.8">BUZZER</text>
<text x="149.9" y="51">Map</text>
<text x="154.8" y="51">to</text>
<text x="157.8" y="51">ESP32-C3</text>
<text x="169.1" y="51">ADC range</text>
<text x="180.4" y="51">of</text>
<text x="183.4" y="51">0</text>
<text x="185.8" y="51">to</text>
<text x="188.9" y="51">2.5</text>
<text x="217.2" y="51">Driven</text>
<text x="217.2" y="53.1">Can</text>
<text x="221.9" y="53.1">be</text>
<text x="224.2" y="51">at</text>
<text x="225.3" y="53.1">disabled</text>
<text x="227.3" y="51">3.3</text>
<text x="231.4" y="51">V for</text>
<text x="234.5" y="53.1">in</text>
<text x="237.4" y="53.1">software</text>
<text x="237.5" y="51">politeness</text>
<text x="246.5" y="53.1">or</text>
<text x="248.4" y="51">(12</text>
<text x="249.7" y="53.1">by</text>
<text x="252.8" y="51">V will</text>
<text x="252.9" y="53.1">cutting</text>
<text x="259.5" y="51">be</text>
<text x="260.7" y="53.1">the</text>
<text x="262.9" y="51">louder)</text>
<text x="264.8" y="53.1">solder</text>
<text x="271.9" y="53.1">jumper</text>
<text x="15.2" y="90.9">COMPONENTS</text>
<text x="82.5" y="94.2">Header</text>
<text x="82.5" y="90.9">EXPANSION</text>
<text x="90.3" y="94.2">for</text>
<text x="94.1" y="94.2">accessories</text>
<text x="94.5" y="90.9">PORT</text>
<text x="106.4" y="94.2">and</text>
<text x="111.1" y="94.2">factory</text>
<text x="118.8" y="94.2">programming</text>
<text x="149.9" y="94.2">The</text>
<text x="149.9" y="90.9">RAIN</text>
<text x="154.2" y="94.2">rain</text>
<text x="155.6" y="90.9">SENSOR</text>
<text x="159.1" y="94.2">sensor</text>
<text x="166.5" y="94.2">is</text>
<text x="169.3" y="94.2">only</text>
<text x="174.4" y="94.2">available</text>
<text x="184.2" y="94.2">on</text>
<text x="187.6" y="94.2">model</text>
<text x="194.5" y="94.2">4500K;</text>
<text x="202.4" y="94.2">these</text>
<text x="208.7" y="94.2">components</text>
<text x="221.2" y="94.2">may</text>
<text x="226.2" y="94.2">be</text>
<text x="229.6" y="94.2">omitted</text>
<text x="237.9" y="94.2">for</text>
<text x="241.7" y="94.2">other</text>
<text x="247.8" y="94.2">models</text>
<text x="85.3" y="96.2">GPIO0</text>
<text x="85.3" y="98.3">UART_RXD and</text>
<text x="85.3" y="100.3">SCL and</text>
<text x="92.1" y="96.2">and</text>
<text x="94.6" y="100.3">SDA provide</text>
<text x="96.8" y="96.2">GPIO1</text>
<text x="100.5" y="98.3">UART_TXD provide</text>
<text x="103.6" y="96.2">are</text>
<text x="107.4" y="100.3">the</text>
<text x="107.8" y="96.2">free</text>
<text x="111.5" y="100.3">I2C</text>
<text x="112.7" y="96.2">to</text>
<text x="115.7" y="96.2">be</text>
<text x="115.8" y="100.3">bus</text>
<text x="118.8" y="98.3">the</text>
<text x="119.1" y="96.2">used</text>
<text x="120.3" y="100.3">(QWIIC)</text>
<text x="122.9" y="98.3">serial</text>
<text x="124.7" y="96.2">for</text>
<text x="128.5" y="96.2">any</text>
<text x="129.4" y="98.3">port</text>
<text x="133" y="96.2">purpose</text>
<text x="149.9" y="96.2">It</text>
<text x="149.9" y="98.3">when</text>
<text x="149.9" y="100.3">The</text>
<text x="152.4" y="96.2">is</text>
<text x="154.2" y="100.3">comparator</text>
<text x="155.2" y="96.2">simply</text>
<text x="155.7" y="98.3">in</text>
<text x="158.7" y="98.3">contact</text>
<text x="162.4" y="96.2">a</text>
<text x="164.8" y="96.2">pair</text>
<text x="166.2" y="100.3">pulls</text>
<text x="166.9" y="98.3">with</text>
<text x="169.6" y="96.2">of</text>
<text x="171.9" y="98.3">water</text>
<text x="172.1" y="100.3">the</text>
<text x="172.7" y="96.2">electrodes</text>
<text x="176.2" y="100.3">output</text>
<text x="178.2" y="98.3">or</text>
<text x="181.3" y="98.3">mist</text>
<text x="183.4" y="100.3">low</text>
<text x="183.7" y="96.2">that</text>
<text x="186.5" y="98.3">and</text>
<text x="187.7" y="100.3">when</text>
<text x="188.6" y="96.2">are</text>
<text x="191.1" y="98.3">open</text>
<text x="192.8" y="96.2">exposed</text>
<text x="193.6" y="100.3">V(RSEN)</text>
<text x="196.8" y="98.3">circuit</text>
<text x="201.7" y="96.2">to</text>
<text x="204" y="98.3">when</text>
<text x="204.7" y="96.2">the</text>
<text x="205.3" y="100.3">V(RTHR)</text>
<text x="208.8" y="96.2">environment</text>
<text x="209.9" y="98.3">dry</text>
<text x="216.8" y="100.3">V(OFFSET),</text>
<text x="221.6" y="96.2">and</text>
<text x="226.2" y="96.2">whose</text>
<text x="228.2" y="100.3">where</text>
<text x="233.1" y="96.2">impedance</text>
<text x="234.8" y="100.3">V(OFFSET)</text>
<text x="244.4" y="96.2">is</text>
<text x="245.6" y="100.3">is</text>
<text x="247.2" y="96.2">about</text>
<text x="253.7" y="96.2">0.5</text>
<text x="254" y="100.3">5</text>
<text x="256.4" y="100.3">mV</text>
<text x="257.9" y="96.2">to</text>
<text x="260.4" y="100.3">for</text>
<text x="261" y="96.2">1.2</text>
<text x="264.2" y="100.3">LMV331X</text>
<text x="265.2" y="96.2">Mohm</text>
<text x="85.3" y="102.4">RESET and</text>
<text x="85.3" y="106.5">12</text>
<text x="86.1" y="104.4">corresponding</text>
<text x="88.9" y="106.5">V supply</text>
<text x="96.8" y="102.4">BOOT are</text>
<text x="98.4" y="106.5">is</text>
<text x="100.7" y="104.4">buttons</text>
<text x="101.2" y="106.5">unregulated,</text>
<text x="107.1" y="102.4">wired</text>
<text x="108.9" y="104.4">(active</text>
<text x="113.2" y="102.4">in</text>
<text x="114.2" y="106.5">1</text>
<text x="116.1" y="102.4">parallel</text>
<text x="116.5" y="104.4">when</text>
<text x="116.6" y="106.5">A current</text>
<text x="122.4" y="104.4">tied</text>
<text x="124.6" y="102.4">with</text>
<text x="126.8" y="106.5">available</text>
<text x="127.2" y="104.4">to</text>
<text x="129.6" y="102.4">their</text>
<text x="130.2" y="104.4">ground)</text>
<text x="85.3" y="108.5">3.3</text>
<text x="89.5" y="108.5">V supply</text>
<text x="99" y="108.5">is</text>
<text x="101.8" y="108.5">regulated,</text>
<text x="112.6" y="108.5">600</text>
<text x="117.4" y="108.5">mA</text>
<text x="121.3" y="108.5">current</text>
<text x="129.3" y="108.5">available</text>
</g>
<g font-size="1.8" fill="#008484">
<text x="72.5" y="16.6">F101</text>
<text x="70.2" y="18.6">RGEF400K</text>
<text x="118.8" y="21.2">+12V</text>
<text x="249.3" y="23.4">U101</text>
<text x="83.3" y="27.6">D101</text>
<text x="108.3" y="24.3">C101</text>
<text x="108.3" y="26.7">680u</text>
<text x="172" y="27.6">R101</text>
<text x="227.1" y="28.8">+3.3V</text>
<text x="243.1" y="28.8">Vs</text>
<text x="246.4" y="25.8">TSOP39238</text>
<text x="38.7" y="33.9">B2P-VH-B</text>
<text x="44.7" y="31.3">J101</text>
<text x="83.3" y="30">SMF16A</text>
<text x="119.1" y="35.2">GND</text>
<text x="172" y="30.1">10K</text>
<text x="190.5" y="33.9">J102</text>
<text x="243.1" y="33.9">OUT</text>
<text x="173.1" y="37.7">GND</text>
<text x="190.5" y="36.4">B2B-XH-A</text>
<text x="229" y="39">GND</text>
<text x="243.1" y="39">GND</text>
<text x="66.9" y="53.8">TPS561201DDCR</text>
<text x="71.8" y="51.4">VR101</text>
<text x="105.5" y="48.1">L101</text>
<text x="105.8" y="50.5">3.3u</text>
<text x="18.2" y="58">+12V</text>
<text x="28.7" y="56.3">NT102</text>
<text x="67.6" y="58">VIN</text>
<text x="79.4" y="58">SW</text>
<text x="93.6" y="59.5">C102</text>
<text x="131.5" y="58">+3.3V</text>
<text x="156.6" y="56.7">+12V</text>
<text x="167.1" y="55">NT101</text>
<text x="169.6" y="59.4">R102</text>
<text x="226.1" y="59.3">BZ101</text>
<text x="269.9" y="56.7">+3.3V</text>
<text x="35.1" y="62">C103</text>
<text x="36.5" y="64.4">22u</text>
<text x="52.5" y="62">C104</text>
<text x="52.5" y="64.4">100n</text>
<text x="67.6" y="60.6">EN</text>
<text x="93.7" y="61.9">100n</text>
<text x="116.1" y="63.2">R104</text>
<text x="116.1" y="65.6">33.2K</text>
<text x="169.6" y="61.8">100K</text>
<text x="219" y="61.8">PS1240P02BT</text>
<text x="249.4" y="60.6">R103</text>
<text x="249.4" y="63">1K</text>
<text x="262" y="60.6">JP101</text>
<text x="77.6" y="68.2">VBST</text>
<text x="129.9" y="67.1">C105</text>
<text x="129.9" y="69.5">47u</text>
<text x="169.6" y="69.6">R105</text>
<text x="170.9" y="72">10K</text>
<text x="189.6" y="68.3">C106</text>
<text x="189.6" y="70.8">100n</text>
<text x="232.4" y="68.1">R106</text>
<text x="233" y="70.5">10K</text>
<text x="261.1" y="68.6">NT103</text>
<text x="272.4" y="66.9">+12V</text>
<text x="78.6" y="75.8">VFB</text>
<text x="116.1" y="73.4">R107</text>
<text x="116.1" y="75.8">10K</text>
<text x="250" y="72">Q101</text>
<text x="250" y="74.5">MMBT3904</text>
<text x="41.1" y="78.7">GND</text>
<text x="78.2" y="80.9">GND</text>
<text x="131.5" y="80.9">GND</text>
<text x="174.5" y="82.5">GND</text>
<text x="245.6" y="83.7">GND</text>
<text x="20.3" y="95.8">core</text>
<text x="20.3" y="106">fan</text>
<text x="45.7" y="106.3">R108</text>
<text x="53.9" y="106.3">10K</text>
<text x="61.6" y="107.5">GND</text>
<text x="204.1" y="104.7">+3.3V</text>
<text x="219.3" y="104.7">+3.3V</text>
<text x="110.6" y="112.4">J103</text>
<text x="187.6" y="111">+3.3V</text>
<text x="200.1" y="112.7">R109</text>
<text x="215.4" y="112.7">R110</text>
<text x="104.2" y="114.8">PPPC062LFBN-RC</text>
<text x="181.5" y="117.8">U102</text>
<text x="200.1" y="115.2">100K</text>
<text x="215.4" y="115.2">100K</text>
<text x="232.4" y="117.6">R111</text>
<text x="174.9" y="120.2">LMV331IDCK</text>
<text x="191.1" y="122.8">+</text>
<text x="191.4" y="123.6" transform="rotate(-90 191.4 123.6)">V+</text>
<text x="197.6" y="121.5">TP101</text>
<text x="232.4" y="120">100K</text>
<text x="247.7" y="121.5">J104</text>
<text x="247.7" y="124.1">B2B-XH-A</text>
<text x="20.3" y="127.6">cover</text>
<text x="45.7" y="127.9">R113</text>
<text x="53.9" y="127.9">10K</text>
<text x="61.6" y="129.1">GND</text>
<text x="96.9" y="130.4">GND</text>
<text x="125.1" y="130.4">+3.3V</text>
<text x="191.4" y="128.1" transform="rotate(-90 191.4 128.1)">V-</text>
<text x="197.6" y="126.6">TP102</text>
<text x="200.1" y="131.7">R114</text>
<text x="214.2" y="129.3">C107</text>
<text x="214.3" y="131.7">100n</text>
<text x="232.4" y="127.9">R112</text>
<text x="232.4" y="130.4">100K</text>
<text x="96.9" y="132.9">GND</text>
<text x="125.1" y="132.9">+12V</text>
<text x="200.5" y="134.2">1.5M</text>
<text x="188.5" y="139.6">GND</text>
<text x="205" y="143.4">GND</text>
<text x="220.2" y="143.4">GND</text>
<text x="20.3" y="144.1">keypad</text>
<text x="45.7" y="149.5">R116</text>
<text x="45.7" y="146.9">R115</text>
<text x="53.9" y="149.5">10K</text>
<text x="53.9" y="146.9">10K</text>
</g>
<g font-size="1.8" fill="#840084">
<text x="108.3" y="29.1">Polymer</text>
<text x="108.3" y="31.6">25V</text>
<text x="172" y="32.5">1%</text>
<text x="34.8" y="36.4">12</text>
<text x="38.4" y="36.4">V DC /</text>
<text x="46.9" y="36.4">4</text>
<text x="49.2" y="36.4">A</text>
<text x="190.5" y="39">THERMISTOR</text>
<text x="90.2" y="52.9">1.8</text>
<text x="94.4" y="52.9">A min</text>
<text x="101.3" y="52.9">IDC,</text>
<text x="106.2" y="52.9">150</text>
<text x="111" y="52.9">mOhm</text>
<text x="118" y="52.9">max</text>
<text x="123.1" y="52.9">DCR</text>
<text x="99.7" y="55">Molded,</text>
<text x="108.1" y="55">Shielded</text>
<text x="90.8" y="64.3">Ceramic</text>
<text x="171.9" y="64.2">1%</text>
<text x="262" y="63">VOLUME</text>
<text x="31.3" y="69.3">25V,</text>
<text x="32.4" y="66.8">Ceramic</text>
<text x="36.6" y="69.3">X5R</text>
<text x="52.5" y="66.8">Ceramic</text>
<text x="52.5" y="69.3">25V,</text>
<text x="57.7" y="69.3">X5R</text>
<text x="89.7" y="66.7">25V,</text>
<text x="95" y="66.7">X5R</text>
<text x="116.1" y="68.1">1%</text>
<text x="129.9" y="71.9">Ceramic</text>
<text x="129.9" y="74.4">6.3V,</text>
<text x="135.8" y="74.4">X5R</text>
<text x="171.9" y="74.4">1%</text>
<text x="189.6" y="73.2">Ceramic</text>
<text x="189.6" y="75.6">6.3V,</text>
<text x="195.5" y="75.6">X5R</text>
<text x="116.1" y="78.2">1%</text>
<text x="107.7" y="117.3">EXPANSION</text>
<text x="202.4" y="117.6">1%</text>
<text x="217.6" y="117.6">1%</text>
<text x="247.7" y="126.6">RAIN</text>
<text x="209.7" y="136.6">6.3V,</text>
<text x="211.4" y="134.2">Ceramic</text>
<text x="215.6" y="136.6">X5R</text>
</g>
<text font-size="1.8" fill="#ffa80e" x="58.4" y="31.4">12V_IN</text>
<g font-size="1.8" fill="#848400">
<text x="24.2" y="110.1">NSLEEP</text>
<text x="27.2" y="112.6">PWM</text>
<text x="26.7" y="117.7">TACH</text>
<text x="28.2" y="115.2">DIR</text>
<text x="24.5" y="120.2">NFAULT</text>
<text x="24.2" y="131.7">NSLEEP</text>
<text x="24.5" y="136.8">NFAULT</text>
<text x="28.8" y="134.2">PH</text>
<text x="22.2" y="148.2">LED_AUTO</text>
<text x="22.6" y="150.7">LED_RAIN</text>
<text x="24.4" y="153.3">KEY_C4</text>
<text x="24.4" y="155.8">KEY_C3</text>
<text x="24.4" y="158.3">KEY_C2</text>
<text x="24.4" y="160.9">KEY_C1</text>
<text x="24.4" y="166">KEY_R1</text>
<text x="24.4" y="163.4">KEY_R2</text>
</g>
<g font-size="1.8">
<text x="217.1" y="121.6">RSEN</text>
<text x="207" y="126.7">RTHR</text>
</g>
</svg>
